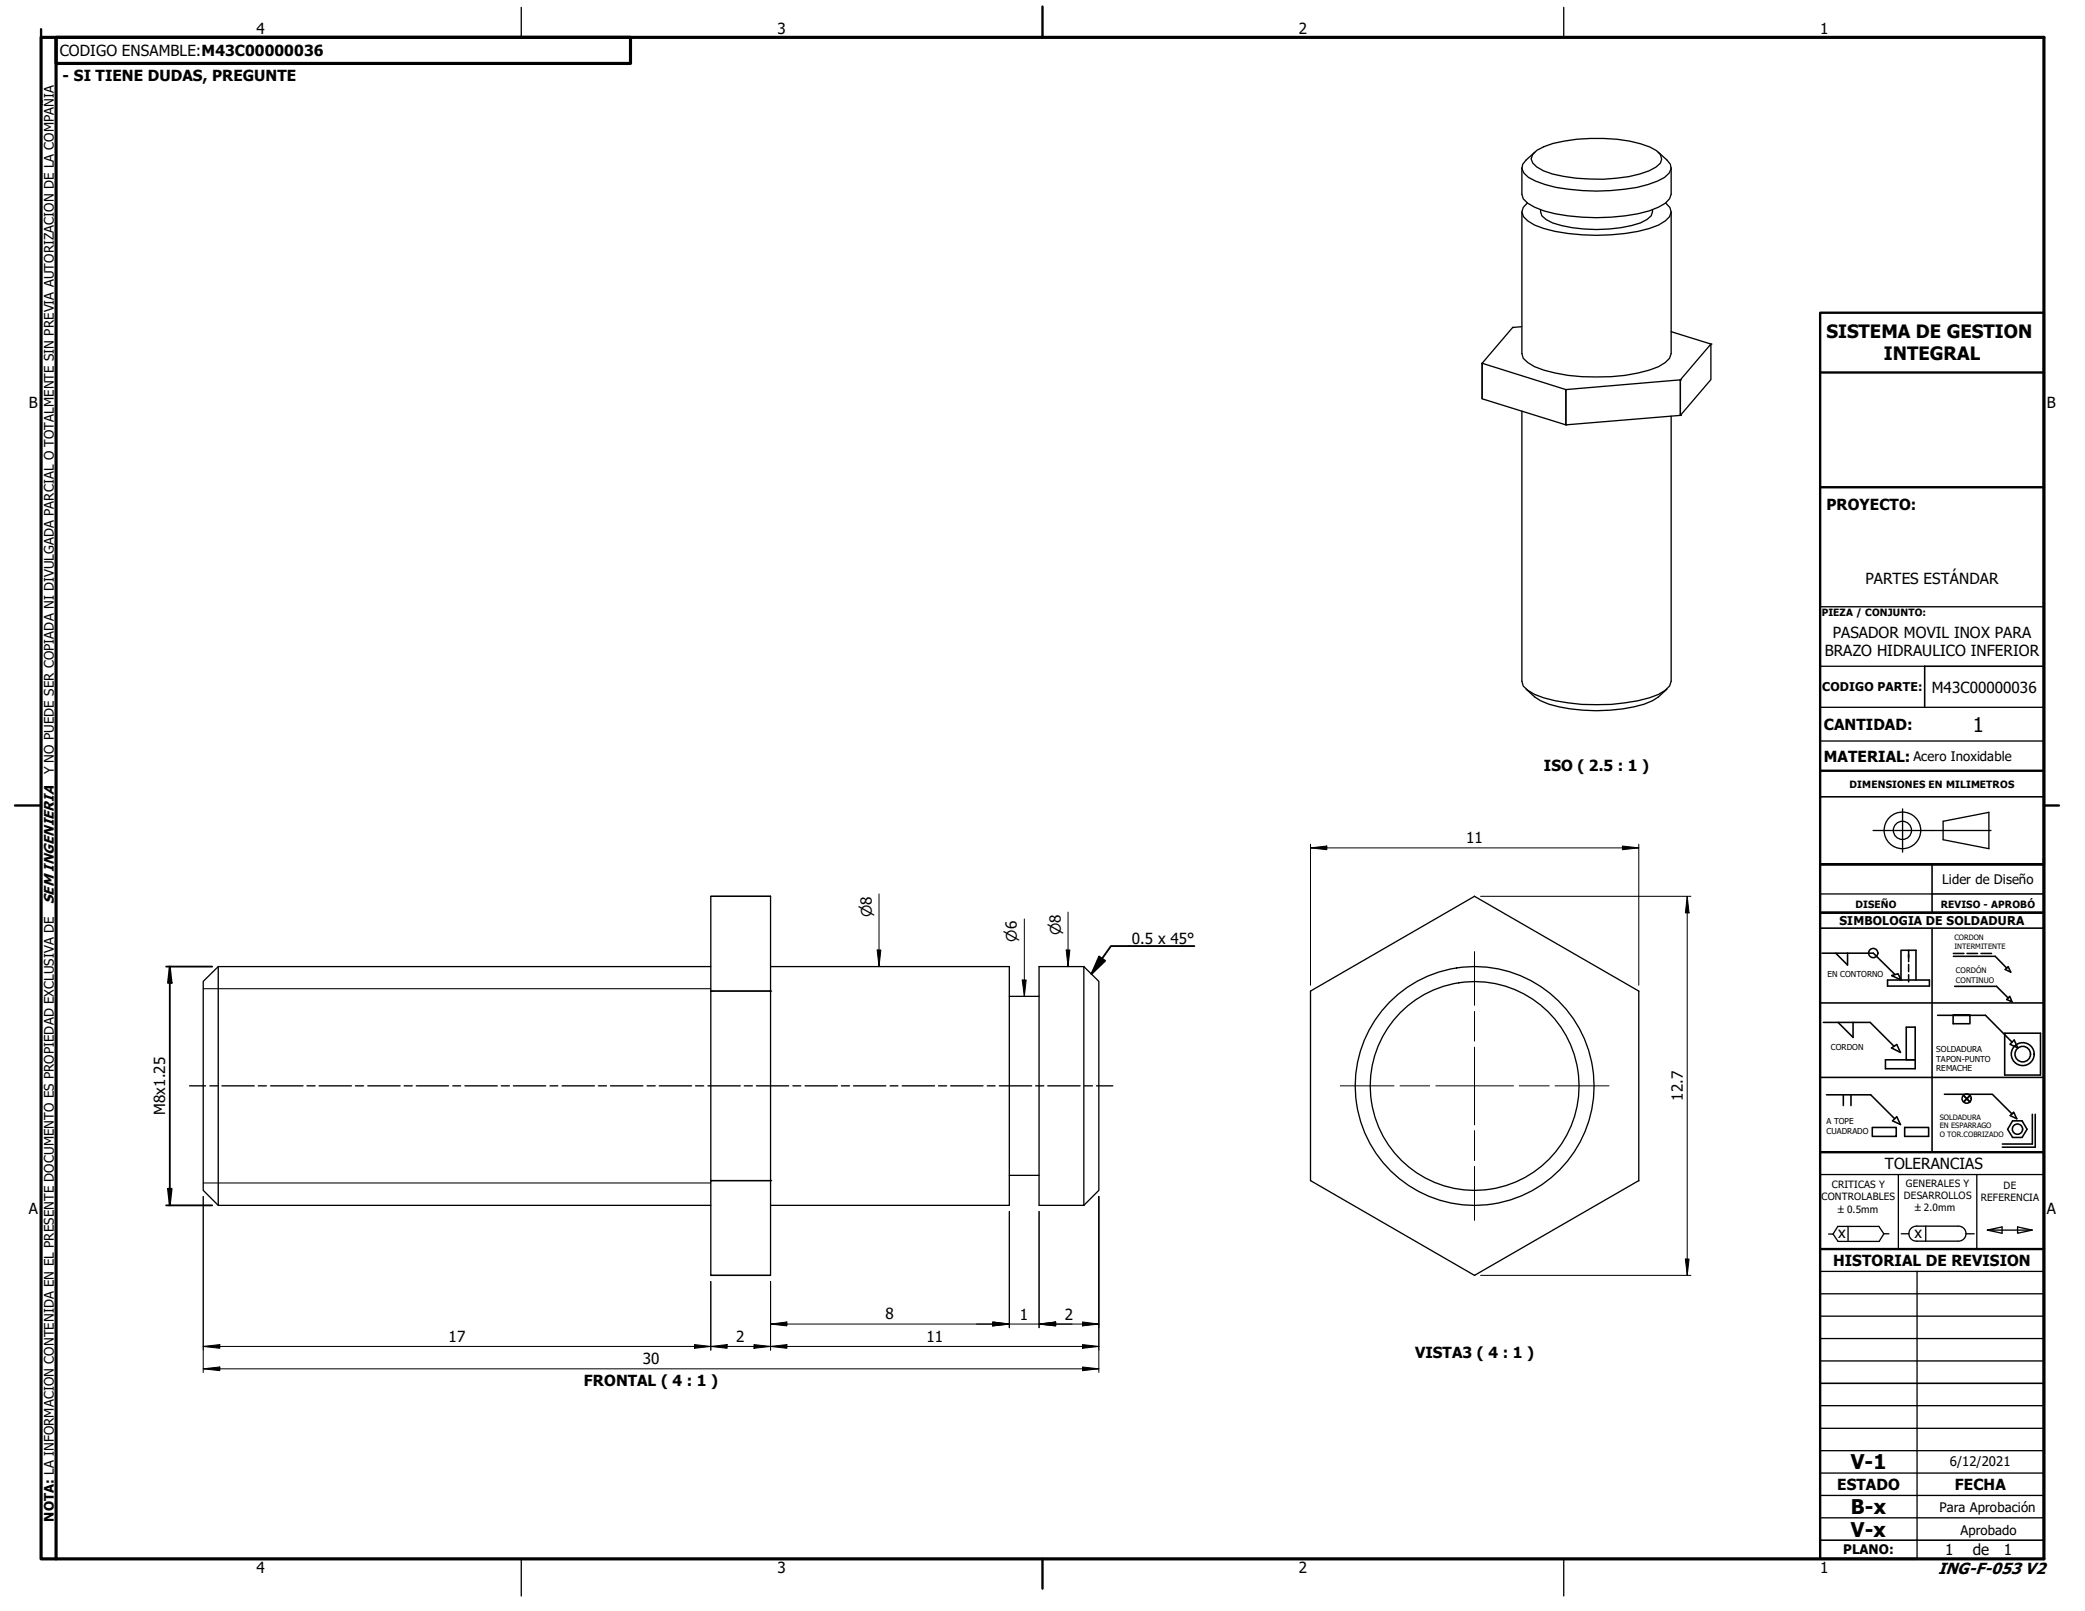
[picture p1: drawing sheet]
<svg xmlns="http://www.w3.org/2000/svg" width="279mm" height="216mm" viewBox="0 0 279 216" stroke-linecap="round" stroke-linejoin="round" font-family="sans-serif">
<!-- layer: Visible (ISO) -->
<g fill="none" stroke="#000" stroke-width=".18">
<path d="M203.9 22.5v3.5l.2 .6a7.3 7.3 0 0 0 4.3 2 28.5 28.5 0 0 0 12.6-.3l1.2-.5 1-.6 .5-.6 .2-.6v-3.5M203.9 28.4v19l.2 .6 .6 .6a12.4 12.4 0 0 0 5.4 1.7 25.8 25.8 0 0 0 12.1-1.2l1-.5 .5-.6 .2-.6v-19M204.7 27.2l-.6 .6-.2 .6 .3 .6 .5 .6a11.9 11.9 0 0 0 5.4 1.7 28.3 28.3 0 0 0 10.9-.7l1.2-.4 1-.6 .5-.6 .2-.6-.1-.6-.6-.6M205.7 20.4l-1.2 1-.5 .6-.1 .6 .3 .6 .6 .6a13.7 13.7 0 0 0 5.4 1.6 27.9 27.9 0 0 0 10.6-.7l1.3-.4 1-.5 .6-.6 .2-.6-.1-.6-.4-.6-1.2-1M206 20.1a12.3 12.3 0 0 1 5.3-1.4 21.6 21.6 0 0 1 9.8 1l.9 .5 .5 .5 .2 .6-.2 .6-.6 .5a12.3 12.3 0 0 1-5.3 1.5 22.3 22.3 0 0 1-9.8-1l-.9-.5-.5-.6-.2-.5 .2-.6zM206.4 28.1l.2 .8 .6 .5a12 12 0 0 0 5.1 1.3 20 20 0 0 0 7.5-.8l.9-.5 .6-.5 .1-.8M198.6 48.7l11.2 3.5v4.7l-11.2-3.5zM198.6 48.7h.1M202.7 43.9l-4.1 4.8v4.7M202.7 43.9h.1M203.9 55.1v36.2l.2 .6 .6 .6a11.9 11.9 0 0 0 5.4 1.7 25.2 25.2 0 0 0 12.1-1.1l1-.6 .5-.6 .2-.6v-35.5M203.9 43.8l-1.2 .1"/>
<path d="M209.8 52.2l15.4-1.3v4.8l-15.4 1.2zM209.8 52.2h.1M209.8 56.9h.1M223.9 44.4l5.4 1.7M225.2 55.7h.1M225.2 50.9h.1M229.3 46.1v4.8l-4.1 4.8v-4.8zM229.3 46.1h.1M204.5 92.4a7.2 7.2 0 0 0 4.4 2.3 24 24 0 0 0 11.4-.3l1.1-.5 .8-.5 1.2-1M243.9 89.3h14M243.9 81.3h30M243.9 94.8h30"/>
<path d="M243.9 99.3h30M243.9 119.8h15M29.2 129.5l-2 2v28l2 2M29.2 129.5v32M29.2 129.5h66M95.2 120.1h8.1v12.7h-8.1zM95.2 132.8h8.1v25.4h-8.1zM95.2 132.8h.1M95.2 120.1h8.1M103.3 132.8h.1M103.3 129.5h32v32h-32M135.3 133.5h3.9"/>
<path d="M145.2 129.5l2 2v28l-2 2M145.2 129.5v32M145.2 129.5h-6v32h6M175.6 132.8v.1M197.6 120.1l22 12.7v25.4l-22 12.7-22-12.7v-25.4M197.6 120.1l-22 12.7M197.6 120.1h.1M219.6 132.8h.1M95.2 158.2h8.1v12.7h-8.1zM95.2 158.2h.1M103.3 158.2h.1M135.3 157.5h3.9"/>
<path d="M175.6 158.2h.1M219.6 158.2v.1M29.2 161.5h66M95.2 170.9h8.1M197.6 170.9h.1M243.9 179.4h30M243.9 176.4h30M243.9 173.4h30M243.9 170.4h30M247.6 164.4v2M252.4 165.3l-.6 1.1h-5.5l-.7-1h-.6M253.1 165.3h-.7l-.6-.9h-5.5l-.7 1"/>
<path d="M254.8 165.3h1M256.9 166.3h5.5M256.9 164.3h5.5M256.9 164.3a1.01 1.01 0 0 0-1.1 1 1.01 1.01 0 0 0 1.1 1M256.9 170.4v38.5M258.1 164.3v2M262.4 164.3a1.01 1.01 0 0 1 1.1 1 1.01 1.01 0 0 1-1.1 1M263.5 165.3h1M266.3 164.9l2 .4v-.9l-2 .5h6M270.4 164.4l1.9 .5-1.9 .4zM243.9 182.4h30"/>
<circle cx="197.6" cy="145.5" r="16"/>
<circle cx="197.6" cy="145.5" r="14"/>
</g>
<!-- layer: Visible Narrow (ISO) -->
<path d="M27.2 132.5h68M27.2 158.5h68" fill="none" stroke="#000" stroke-width=".14"/>
<!-- layer: Title (ISO) -->
<path d="M243.9 49.9h30M243.9 65.3v-23.4h30v164.5M243.9 65.3v57M243.9 65.3h30M243.9 103.3h30M273.9 115.8h-30h30M243.9 122.3v32.1h30M243.9 122.3h30M243.9 154.4v54.5h13M243.9 167.4h30" fill="none" stroke="#000" stroke-width=".32"/>
<!-- layer: Title (ANSI) -->
<g fill="none" stroke="#000" stroke-width=".21">
<path d="M273.9 89.3h-16v5.5M243.9 106.8h30M258.9 119.8h15M258.9 115.8v6.5M243.9 122.3h30h-29.7M243.9 124.4h30M243.9 134.4h30M244.2 127.7h6.8l2.9 2.9M244.3 137h6.3l3.2 3.2M246 127.7l1.6 1.6v-1.6M246.3 137l2 2v-2M252.9 131.3h5.7v.9h-5.7z"/>
<path d="M253.5 130.7l.9-.2 .3 .8zM254.7 131.3v-3.9h2.1v3.9M255.8 127.4v1.5M255.8 129.3v.9M255.8 130.6v1M258.9 124.4v30M259.6 136.1h6.5l3.5 3.6M261.7 136.1v1.1h2.3v-1.1h-2.3h2.3M261.8 127.8h1.4M261.8 128.2h5.6l1.5 1.6M261.9 132.2h5.6l1.6 1.5M263.6 127.8h1.4"/>
<path d="M265.5 127.8h1.4M268.6 138.5h4.8v5.6h-4.8zM269.1 129.5l.4 .8-.8-.4zM269.3 133.5l.3 .8-.7-.4zM269.9 139.4l.5 1-1.1-.5zM243.9 144.4h30M244.8 146.7h5.9l3.2 3.2M247 146.7v1.5M248 146.7v1.5M250.9 151.1h3.2v1.2h-3.2zM253.5 140.4l.7-.4 .5 1zM254.2 149.6l.5 1.1-1.1-.5z"/>
<path d="M255.2 151.1h3.2v1.2h-3.2zM255.4 142v-4.3h1.2v5.5h-3.9v-1.2h3.9M260.6 146.6h6.4l2.6 2.7M263.1 146.8l.9 .9M264 146.8l-.9 .9 .9-.9M269.4 149.5l.4-.5 .5 .9zM269.7 150.2h1.3l.6 1.1-.6 1.1h-1.3l-.7-1.1zM272.3 149.3v4h-4M272.7 149.3v4.4h-4.4M243.9 185.4h30M243.9 206.4h30"/>
<circle cx="251" cy="127.7" r=".62"/>
<circle cx="263.5" cy="147.2" r=".62"/>
<circle cx="270.4" cy="151.3" r=".69"/>
<circle cx="271.1" cy="141.3" r="1.53"/>
<circle cx="271.1" cy="141.3" r="1.04"/>
</g>
<g fill="none" stroke="#000" stroke-width=".18">
<path d="M260.4 110.1l6.1-1.2v4.8l-6.1-1.2zM243.9 157.4h30M254.4 157.4v10M264.9 157.4v10M243.9 191.4h30M243.9 194.4h30M243.9 188.4h30M243.9 197.4h30M243.9 203.4h30M243.9 200.4h30"/>
<circle cx="254.9" cy="111.3" r="2.45"/>
<circle cx="254.9" cy="111.3" r="1.22"/>
</g>
<!-- layer: Centerline (ANSI) -->
<path d="M251 111.3h15.8M255 108.4v5.8" fill="none" stroke="#000" stroke-width=".18"/>
<!-- layer: Border (ANSI) -->
<path d="M5.5 5h268.4v203.9h-268.4zM7.5 5h77v3.5h-77zM7.5 5v203.9" fill="none" stroke="#000" stroke-width=".42"/>
<!-- layer: Border (ISO) -->
<path d="M5.5 3.9v1.1M139.7 .9v4.1M2 107.9h3.5M273.9 107.9h2M139.7 208.9v4" fill="none" stroke="#000" stroke-width=".32"/>
<!-- layer: Border (ANSI) -->
<path d="M69.8 1v4M209.5 1v4M69.8 208.9v5M209.5 208.9v5" fill="none" stroke="#000" stroke-width=".18"/>
<!-- layer: Work Axis (ISO) -->
<g fill="none" stroke="#000" stroke-width=".18">
<path d="M25.4 145.5h2.2M28.1 145.5h1.1M29.7 145.5h4.4M34.6 145.5h1.1M36.3 145.5h4.3M41.1 145.5h1.1M42.8 145.5h4.3M47.6 145.5h1.1M49.3 145.5h4.3M54.2 145.5h1M55.8 145.5h4.3M60.7 145.5h1"/>
<path d="M62.3 145.5h4.3M67.2 145.5h1.1M68.8 145.5h4.3M73.7 145.5h1.1M75.3 145.5h4.4M80.2 145.5h1.1M81.8 145.5h4.3M86.7 145.5h1.1M88.3 145.5h4.4M93.2 145.5h1.1M94.9 145.5h4.3M99.7 145.5h1.1"/>
<path d="M101.4 145.5h4.3M106.3 145.5h1M107.9 145.5h4.3M112.7 145.5h1.1M114.4 145.5h4.3M119.3 145.5h1M120.9 145.5h4.3M125.8 145.5h1.1M127.4 145.5h4.3M132.3 145.5h1M133.9 145.5h4.4M138.8 145.5h1.1"/>
<path d="M140.4 145.5h4.3M145.3 145.5h1.1M146.9 145.5h2.2"/>
</g>
<!-- layer: Symbol (ISO) -->
<path d="M22.3 129.5h6.1M22.8 129.5l.2 2.2h-.5zM22.8 129.5v32M147.3 128.2l.8 .6-1.8 1.7zM160.1 126.8h-11.2l-2.6 3.7M22.5 159.3h.5l-.2 2.2zM22.3 161.5h6.1" fill="none" stroke="#000" stroke-width=".25"/>
<g fill="#000">
<path d="M22.8 129.5l.2 2.2h-.5z" fill-rule="evenodd"/>
<path d="M147.3 128.2l.8 .6-1.8 1.7z" fill-rule="evenodd"/>
<path d="M22.5 159.3h.5l-.2 2.2z" fill-rule="evenodd"/>
</g>
<!-- layer: Dimension (ISO) -->
<g fill="none" stroke="#000" stroke-width=".13">
<path d="M117.8 119.8v9.7M175.6 113.6l2.2-.2v.5zM175.6 113.6h44M175.6 113.1v18.9M217.4 113.4l2.2 .2-2.2 .3zM219.6 113.1v18.9M117.5 127.3h.5l-.2 2.2zM137 131.3h.5l-.2 2.2zM137.3 123.2v10.3M142.9 127.3h.5l-.3 2.2zM143.1 122.2v7.3M198.4 120.1h28.2"/>
<path d="M226.1 120.1l.2 2.2h-.5zM226.1 120.1v50.8M27.2 160.3v23.6M95.2 171.7v9.2M103.3 177.4l2.1-.2v.5zM103.3 177.4h43.9M103.3 171.7v9.2M133 177.2l2.3 .2-2.3 .3zM135.3 162.3v15.6M139.2 177.4l2.3-.2v.5zM139.2 162.3v15.6M145.1 177.2l2.1 .2-2.1 .3z"/>
<path d="M147.2 160.3v23.6M198.4 170.9h28.2M225.8 168.7h.5l-.2 2.2zM27.2 180.4l2.3-.2v.5zM27.2 183.4l2.3-.2v.5zM27.2 180.4h120M27.2 183.4h120M93.1 180.2l2.1 .2-2.1 .3zM95.2 180.4l2.2-.2v.5zM101 180.2l2.3 .2-2.3 .3zM103.3 180.4l2.1-.2v.5zM145.1 183.2l2.1 .2-2.1 .3z"/>
<path d="M145.1 180.2l2.1 .2-2.1 .3z"/>
</g>
<g fill="#000">
<path d="M175.6 113.6l2.2-.2v.5z" fill-rule="evenodd"/>
<path d="M217.4 113.4l2.2 .2-2.2 .3z" fill-rule="evenodd"/>
<path d="M117.5 127.3h.5l-.2 2.2z" fill-rule="evenodd"/>
<path d="M137 131.3h.5l-.2 2.2z" fill-rule="evenodd"/>
<path d="M142.9 127.3h.5l-.3 2.2z" fill-rule="evenodd"/>
<path d="M226.1 120.1l.2 2.2h-.5z" fill-rule="evenodd"/>
<path d="M103.3 177.4l2.1-.2v.5z" fill-rule="evenodd"/>
<path d="M133 177.2l2.3 .2-2.3 .3z" fill-rule="evenodd"/>
<path d="M133 177.2l2.3 .2-2.3 .3z" fill-rule="evenodd"/>
<path d="M139.2 177.4l2.3-.2v.5z" fill-rule="evenodd"/>
<path d="M139.2 177.4l2.3-.2v.5z" fill-rule="evenodd"/>
<path d="M145.1 177.2l2.1 .2-2.1 .3z" fill-rule="evenodd"/>
<path d="M225.8 168.7h.5l-.2 2.2z" fill-rule="evenodd"/>
<path d="M27.2 180.4l2.3-.2v.5z" fill-rule="evenodd"/>
<path d="M27.2 183.4l2.3-.2v.5z" fill-rule="evenodd"/>
<path d="M93.1 180.2l2.1 .2-2.1 .3z" fill-rule="evenodd"/>
<path d="M95.2 180.4l2.2-.2v.5z" fill-rule="evenodd"/>
<path d="M101 180.2l2.3 .2-2.3 .3z" fill-rule="evenodd"/>
<path d="M103.3 180.4l2.1-.2v.5z" fill-rule="evenodd"/>
<path d="M145.1 183.2l2.1 .2-2.1 .3z" fill-rule="evenodd"/>
<path d="M145.1 180.2l2.1 .2-2.1 .3z" fill-rule="evenodd"/>
</g>
<!-- layer: Center Mark (ISO) -->
<path d="M197.6 127.5v7.2M197.6 135.5v4M179.6 145.5h7.2M187.6 145.5h4M192.4 145.5h10.4M197.6 140.3v10.4M197.6 151.5v4M197.6 156.3v7.2M203.6 145.5h4M208.4 145.5h7.2" fill="none" stroke="#000" stroke-width=".13"/>
<g font-size="2.7">
<text x="264.4" y="98">1</text>
<text x="248" y="196.9">V-1</text>
<text x="248" y="202.9">B-x</text>
<text x="248" y="205.9">V-x</text>
</g>
<g font-size="2.5">
<text x="244.8" y="45.3">SISTEMA DE GESTION</text>
<text x="252.4" y="48.3">INTEGRAL</text>
</g>
<text font-size="2.2" x="259.7" y="210.9">ING-F-053 V2</text>
<g font-size="2">
<text x="34.4" y="4.6">4</text>
<text x="104.2" y="4.6">3</text>
<text x="174.1" y="4.6">2</text>
<text x="243.9" y="4.6">1</text>
<text x="8" y="7.5">CODIGO ENSAMBLE:M43C00000036</text>
<text x="8.4" y="10.9">- SI TIENE DUDAS, PREGUNTE</text>
<text x="3.9" y="54.7">B</text>
<text x="274.3" y="54.7">B</text>
<text x="244.8" y="68.3">PROYECTO:</text>
<text x="250" y="78.3">PARTES ESTÁNDAR</text>
<text x="244.5" y="87.9">BRAZO HIDRAULICO INFERIOR</text>
<text x="245.6" y="85.5">PASADOR MOVIL INOX PARA</text>
<text x="258.9" y="92.8">M43C00000036</text>
<text x="244.4" y="97.8">CANTIDAD:</text>
<text x="206.9" y="103.3">ISO ( 2.5 : 1 )</text>
<text x="244.4" y="102.1">MATERIAL:</text>
<text x="196.5" y="113">11</text>
<text x="151.7" y="126.5">0.5 x 45°</text>
<text x="22.1" y="149.4" transform="rotate(-90 22.1 149.4)">M8x1.25</text>
<text x="225.5" y="147.5" transform="rotate(-90 225.5 147.5)">12.7</text>
<text x="252.6" y="156.7">TOLERANCIAS</text>
<text x="3.8" y="162.7">A</text>
<text x="246.3" y="165.9">x</text>
<text x="256.5" y="165.9">x</text>
<text x="274.3" y="162.7">A</text>
<text x="245.6" y="169.7">HISTORIAL DE REVISION</text>
<text x="60.1" y="179.8">17</text>
<text x="98.7" y="179.8">2</text>
<text x="118.7" y="176.8">8</text>
<text x="124.1" y="179.8">11</text>
<text x="136.7" y="176.8">1</text>
<text x="142.7" y="176.8">2</text>
<text x="78.2" y="185.8">FRONTAL ( 4 : 1 )</text>
<text x="86.1" y="182.8">30</text>
<text x="189.6" y="182">VISTA3 ( 4 : 1 )</text>
<text x="246.2" y="199.6">ESTADO</text>
<text x="262" y="199.6">FECHA</text>
<text x="260.7" y="208.5">1</text>
<text x="264.4" y="208.5">de</text>
<text x="268.5" y="208.5">1</text>
<text x="34.4" y="210.8">4</text>
<text x="104.2" y="210.8">3</text>
<text x="174.1" y="210.8">2</text>
<text x="243.9" y="210.8">1</text>
</g>
<g font-size="1.9">
<text x="7.2" y="121.1" transform="rotate(-90 7.2 121.1)">SEM INGENIERIA</text>
<text x="116.8" y="122.9" transform="rotate(-90 116.8 122.9)">⌀8</text>
<text x="142.2" y="125.3" transform="rotate(-90 142.2 125.3)">⌀8</text>
<text x="136.3" y="126.3" transform="rotate(-90 136.3 126.3)">⌀6</text>
</g>
<g font-size="1.8">
<text x="256.4" y="102">Acero Inoxidable</text>
<text x="7.2" y="103.8" transform="rotate(-90 7.2 103.8)">Y NO PUEDE SER COPIADA NI DIVULGADA PARCIAL O TOTALMENTE SIN PREVIA AUTORIZACION DE LA COMPAÑIA</text>
<text x="260.3" y="118.5">Lider de Diseño</text>
<text x="261.3" y="196.5">6/12/2021</text>
<text x="7.2" y="203.9" transform="rotate(-90 7.2 203.9)">NOTA: LA INFORMACION CONTENIDA EN EL PRESENTE DOCUMENTO ES PROPIEDAD EXCLUSIVA DE</text>
<text x="259.9" y="202.7">Para Aprobación</text>
<text x="247" y="208.3">PLANO:</text>
<text x="262.7" y="205.8">Aprobado</text>
</g>
<g font-size="1.6">
<text x="244.2" y="92.6">CODIGO PARTE:</text>
<text x="246.5" y="123.9">SIMBOLOGIA DE SOLDADURA</text>
</g>
<g font-size="1.3">
<text x="244.1" y="82.6">PIEZA / CONJUNTO:</text>
<text x="247.8" y="105.6">DIMENSIONES EN MILIMETROS</text>
<text x="248.6" y="121.7">DISEÑO</text>
<text x="260.1" y="121.7">REVISO - APROBÓ</text>
<text x="244.1" y="160.9">CONTROLABLES</text>
<text x="245.5" y="159.2">CRITICAS Y</text>
<text x="255.1" y="160.7">DESARROLLOS</text>
<text x="255.4" y="159.1">GENERALES Y</text>
<text x="265.4" y="160.9">REFERENCIA</text>
<text x="268.5" y="159.3">DE</text>
<text x="246.3" y="162.5">±0.5mm</text>
<text x="256.6" y="162.3">±2.0mm</text>
</g>
<g font-size="1.1">
<text x="244.9" y="130.9">EN CONTORNO</text>
<text x="245.4" y="140.7">CORDON</text>
<text x="259.5" y="141">SOLDADURA</text>
<text x="259.5" y="142.3">TAPON-PUNTO</text>
<text x="259.5" y="143.6">REMACHE</text>
<text x="244.8" y="150.6">A TOPE</text>
<text x="244.8" y="151.9">CUADRADO</text>
</g>
<g font-size="1">
<text x="261.9" y="126">CORDON</text>
<text x="261.9" y="127.2">INTERMITENTE</text>
<text x="262.1" y="130.4">CORDÓN</text>
<text x="262.1" y="131.7">CONTINUO</text>
<text x="259.9" y="150">SOLDADURA</text>
<text x="259.9" y="151.2">EN ESPARRAGO</text>
<text x="259.9" y="152.4">O TOR.COBRIZADO</text>
</g>
</svg>
